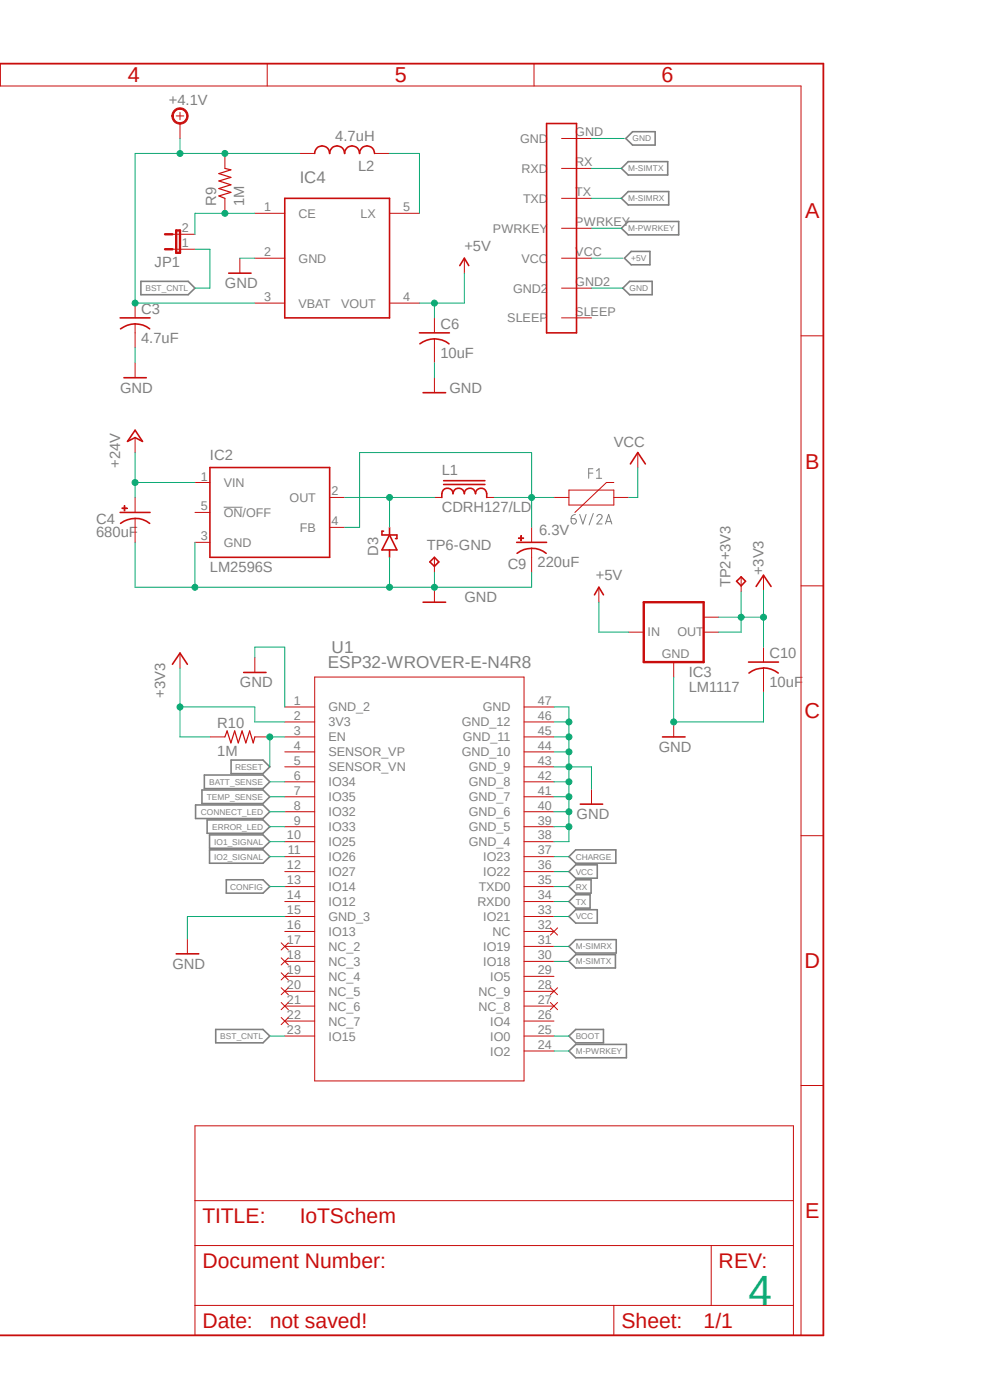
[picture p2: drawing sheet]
<svg xmlns="http://www.w3.org/2000/svg" width="210mm" height="297mm" viewBox="0 0 210 297" stroke-linecap="round" stroke-linejoin="round" font-family="sans-serif">
<path d="M175.1 13.1l-175.2 135.5M-.1 148.5l175.2 135.5" fill="none" stroke="#fff" stroke-width=".21"/>
<path d="M125.8 99.4h-.9v2.1M126.5 99.9l.6-.5v2.1M47.5 107.6h3.9M121.2 110h.6a.56 .56 0 0 1 .5 .6 .56 .56 0 0 1-.6 .5 .56 .56 0 0 1-.5-.5zM122 109.1a.87 .87 0 0 0-.8 .9M123 109.1l.7 2.1 .6-2.1M124.9 100.4h.9M125.9 108.9l-.9 2.5M126.5 101.5h1.1M126.6 109.6a.54 .54 0 0 1 .8-.4 .54 .54 0 0 1 .2 .8l-1 1.2h1.1M128.4 111.2l.7-2.1 .7 2.1M128.6 110.7h1" fill="none" stroke="#808080" stroke-width=".21"/>
<g fill="none" stroke="#808080" stroke-width=".34">
<path d="M131.8 35.7l1.5-1.4h8.3v2.8h-8.3zM132.8 29.4l1.4-1.5h4.8v2.9h-4.8zM29.9 59.7h10l1.5 1.4-1.5 1.4h-10zM131.8 48.4l1.5-1.4h10.7v2.8h-10.7zM131.8 42.1l1.5-1.5h8.6v2.9h-8.6zM133.9 53.3h4v2.9h-4l-1.4-1.4zM132.1 61.1l1.5-1.4h4.7v2.8h-4.7zM41.5 170.8h14.3l1.4 1.4-1.4 1.5h-14.3zM42.8 167.6h13l1.4 1.4-1.4 1.5h-13zM43.3 164.4h12.5l1.4 1.5-1.4 1.4h-12.5zM43.9 173.9h11.9l1.4 1.5-1.4 1.4h-11.9zM44.4 177.1h11.4l1.4 1.5-1.4 1.4h-11.4z"/>
<path d="M49 161.2h6.8l1.4 1.5-1.4 1.4h-6.8zM44.4 180.3h11.4l1.4 1.4-1.4 1.4h-11.4zM48 186.6h7.8l1.4 1.5-1.4 1.4h-7.8zM120.7 188.1l1.4-1.5h3.3v2.9h-3.3zM120.7 191.3l1.4-1.5h3.1v2.9h-3.1zM120.7 181.7l1.4-1.4h8.5v2.8h-8.5zM120.7 184.9l1.4-1.4h4.6v2.8h-4.6zM120.7 194.4l1.4-1.4h4.6v2.8h-4.6zM45.8 218.4h10l1.4 1.4-1.4 1.4h-10zM120.7 219.8l1.4-1.4h5.9v2.8h-5.9zM120.7 200.8l1.4-1.5h8.6v2.9h-8.6zM122.1 202.5h8.5v2.9h-8.5l-1.4-1.4z"/>
<path d="M120.7 223l1.4-1.4h10.8v2.8h-10.8z"/>
</g>
<path d="M-.1 13.5h174.8v269.8h-174.8" fill="none" stroke="#c90d0c" stroke-width=".38"/>
<g fill="none" stroke="#c90d0c" stroke-width=".21">
<path d="M-.1 18.2h170v265.1M.1 13.5v4.7M56.7 13.5v4.7M113.3 13.5v4.7M119.1 35.7h6.4M119.1 29.4h6.4M119.1 42.1h6.4M119.1 48.4h6.4M119.1 54.8h6.4M119.1 61.1h6.4M119.1 67.4h6.4M169.9 71.2h4.8"/>
<path d="M28.7 110v1.9M41.4 102.4h3.1M41.4 108.7h3.1M41.4 115.1h3.1M69.9 105.5h3.2M69.9 111.9h3.2M54.1 139.5v3.2M92.2 124.6v3.2M169.9 124.3h4.8M60.4 150h6.4M60.4 153.2h6.4M60.4 156.3h6.4"/>
<path d="M60.4 159.5h6.4M66.8 143.6h44.4v85.7h-44.4zM111.2 150h6.3M111.2 153.2h6.3M111.2 156.3h6.3M111.2 159.5h6.3M60.4 162.7h6.4M60.4 165.9h6.4M60.4 169h6.4M60.4 172.2h6.4M60.4 175.4h6.4M60.4 178.6h6.4"/>
<path d="M111.2 162.7h6.3M111.2 165.9h6.3M111.2 169h6.3M111.2 172.2h6.3M111.2 175.4h6.3M111.2 178.6h6.3M169.9 177.3h4.8M60.4 181.7h6.4M60.4 184.9h6.4M60.4 188.1h6.4M60.4 191.3h6.4M60.4 194.4h6.4"/>
<path d="M60.4 197.6h6.4M111.2 181.7h6.3M111.2 184.9h6.3M111.2 188.1h6.3M111.2 191.3h6.3M111.2 194.4h6.3M111.2 197.6h6.3M116.8 196.8l1.5 1.6M118.3 196.8l-1.5 1.6M59.6 200l1.6 1.5M59.6 203.2l1.6 1.5M59.6 206.4l1.6 1.5"/>
<path d="M59.6 209.5l1.6 1.5M59.6 212.7l1.6 1.5M59.6 215.9l1.6 1.5M60.4 200.8h6.4M60.4 204h6.4M60.4 207.1h6.4M60.4 210.3h6.4M60.4 213.4h6.4M60.4 216.6h6.4M60.4 219.8h6.4M61.2 200l-1.6 1.5M61.2 203.2l-1.6 1.5"/>
<path d="M61.2 206.4l-1.6 1.5M61.2 209.5l-1.6 1.5M61.2 212.7l-1.6 1.5M61.2 215.9l-1.6 1.5M111.2 200.8h6.3M111.2 204h6.3M111.2 207.1h6.3M111.2 210.3h6.3M111.2 213.4h6.3M111.2 216.6h6.3M111.2 219.8h6.3M116.8 212.7l1.5 1.5"/>
<path d="M116.8 209.5l1.5 1.5M118.3 212.7l-1.5 1.5M118.3 209.5l-1.5 1.5M41.4 238.8h126.9v44.5h-126.9zM111.2 223h6.3M169.9 230.3h4.8M41.4 254.7h126.9M41.4 264.2h126.9M41.4 276.9h126.9M130.2 276.9v6.4M150.9 264.2v12.7"/>
</g>
<path d="M116 26.2h6.3v44.4h-6.3zM44.5 99.2h25.4v19h-25.4zM25.5 108.7h6.3M25.6 111a5 5 0 0 1 6.1 0M89.7 127.8h4.8M51.7 142.7h4.7" fill="none" stroke="#c90d0c" stroke-width=".34"/>
<path d="M25.9 107.7h1.1v.2h-1.1z" fill-rule="evenodd" fill="#c90d0c"/>
<path d="M25.9 107.7h1.1v.2h-1.1z" fill="none" stroke="#c90d0c" stroke-width=".21"/>
<path d="M26.3 107.3h.2v1.1h-.2z" fill-rule="evenodd" fill="#c90d0c"/>
<path d="M26.3 107.3h.2v1.1h-.2zM28.7 105.5v3.2M28.7 111.9v3.2M92.2 105.5h1.5M103.3 105.5h1.6M112.8 116.3v1.9" fill="none" stroke="#c90d0c" stroke-width=".21"/>
<path d="M81.4 112.7h-.4v.8h3.2v.8h-.3M82.6 113.5l1.6 3.2h-3.2zM82.6 111.9v1.6M82.6 116.7v1.5M93.7 105.5a1.53 1.53 0 0 1 1-1.9 1.17 1.17 0 0 1 1.4 1.1 1.21 1.21 0 0 1 1.2-1.1 1.21 1.21 0 0 1 1.2 1.1 1.19 1.19 0 0 1 1.2-1.1 1.19 1.19 0 0 1 1.2 1.1 1.19 1.19 0 0 1 1.2-1.1 1.19 1.19 0 0 1 1.2 1.1v.8M94.1 102.8h8.8M94.1 102h8.8M109.6 115.1h6.4M109.7 117.4a5 5 0 0 1 6.2 0" fill="none" stroke="#c90d0c" stroke-width=".34"/>
<path d="M110 114.1h1.1v.2h-1.1z" fill-rule="evenodd" fill="#c90d0c"/>
<path d="M110 114.1h1.1v.2h-1.1z" fill="none" stroke="#c90d0c" stroke-width=".21"/>
<path d="M110.4 113.6h.2v1.1h-.2z" fill-rule="evenodd" fill="#c90d0c"/>
<g fill="none" stroke="#c90d0c" stroke-width=".21">
<path d="M37.4 24.6h1.6M38.2 23.8v1.6M63.6 32.6h3.2M79.5 32.6h3.1M54.1 45.3h6.3M54.1 54.8h6.3M82.6 45.3h6.4M28.7 64.3v3.1M28.7 68.7v5.1M28.7 77v3.1M54.1 64.3h6.3M82.6 64.3h6.4"/>
<path d="M92.2 67.4v3.2M92.2 71.9v5.1M92.2 80.1v3.2M92.2 118.2v3.2M110.4 113.6h.2v1.1h-.2zM112.8 111.9v3.2M112.8 118.2v3.2M117.5 105.5h3.2M120.7 104h9.5v3.1h-9.5zM130.2 102.4h-1.5l-6.7 6.3M130.2 105.5h3.2M127 124.6v3.2"/>
<path d="M133.4 134.1h3.2M149.3 134.1h3.1M149.3 130.9h3.1M157.2 122.4v3.2M162 137.3v3.2M44.5 156.3h3.2M54.1 156.3h3.1M142.9 140.5v3.1M162 141.7v5.1"/>
</g>
<path d="M136.6 127.8h12.7v12.7h-12.7z" fill="none" stroke="#c90d0c" stroke-width=".51"/>
<g fill="none" stroke="#c90d0c" stroke-width=".34">
<path d="M66.8 32.6a1.59 1.59 0 0 1 1.5-1.7 1.59 1.59 0 0 1 1.6 1.7 1.59 1.59 0 0 1 1.6-1.7 1.59 1.59 0 0 1 1.6 1.7 1.59 1.59 0 0 1 1.6-1.7 1.59 1.59 0 0 1 1.6 1.7 1.59 1.59 0 0 1 1.6-1.7 1.59 1.59 0 0 1 1.6 1.7M60.4 42.1h22.2v25.3h-22.2zM25.5 67.4h6.3M25.6 69.8a5 5 0 0 1 6.1 0M89 70.6h6.3M89.1 72.9a5 5 0 0 1 6.1 0M26.3 80.1h4.7M89.7 83.3h4.8M91.2 119.2l1-1 .9 1-.9 .9zM126.1 126.2l.9-1.6 1 1.6M156.3 123.3l.9-.9 1 .9-1 1zM158.8 140.5h6.3"/>
<path d="M158.9 142.8a4.9 4.9 0 0 1 6.2 0"/>
</g>
<path d="M47.7 156.3l.5-1.2 .8 2.5 .8-2.5 .7 2.5 .9-2.5 .8 2.5 .8-2.5 .7 2.5 .4-1.3" fill="none" stroke="#c90d0c" stroke-width=".25"/>
<path d="M37.2 23.2a1.74 1.74 0 0 1 2.6 .7 1.74 1.74 0 0 1-1.3 2.4 1.74 1.74 0 0 1-2.1-1.7h.3a1.43 1.43 0 0 1 2-1.3 1.43 1.43 0 0 1 .5 2.3 1.43 1.43 0 0 1-2.4-.5l-.1-.5h-.3l.1-.5z" fill-rule="evenodd" fill="#c90d0c"/>
<g fill="none" stroke="#c90d0c" stroke-width=".21">
<path d="M37.2 23.2a1.74 1.74 0 0 1 2.6 .7 1.74 1.74 0 0 1-1.3 2.4 1.74 1.74 0 0 1-2.1-1.7h.3a1.43 1.43 0 0 1 2-1.3 1.43 1.43 0 0 1 .5 2.3 1.43 1.43 0 0 1-2.4-.5l-.1-.5h-.3l.1-.5zM38.2 26.2v3.2M47.7 32.6v3.1M36.6 52.9h4.8M36.6 49.7h4.8M47.7 42.1v3.2M50.9 54.8v3.2M98.5 54.8v3.2M28.7 92.8v3.2M135.3 96v3.2M38.2 138.6v3.1M162 122v3.2"/>
<path d="M142.9 153.2v3.1M125.5 167.4v3.2M39.8 199.2v3.2"/>
</g>
<path d="M47.7 35.7l1.3 .3-2.6 .8 2.6 .8-2.6 .8 2.6 .8-2.6 .8 2.6 .8-2.6 .8 1.3 .5" fill="none" stroke="#c90d0c" stroke-width=".25"/>
<path d="M48.5 58h4.8M97.5 56.3l1-1.5 .9 1.5M28.7 91.3l1.5 2.3-1.5-.8-1.6 .8zM133.7 98.4l1.6-2.4 1.6 2.4M160.4 124.4l1.6-2.4 1.6 2.4M36.6 140.9l1.6-2.3 1.6 2.3M140.5 156.3h4.8M123.1 170.6h4.7M37.4 202.4h4.8" fill="none" stroke="#c90d0c" stroke-width=".34"/>
<path d="M35 52.9h1.6M35 49.7h1.6M37.4 48.9h.8v4.7h-.8z" fill="none" stroke="#c90d0c" stroke-width=".51"/>
<path d="M60.4 156.3h-3.2v6.4" fill="none" stroke="#0dab76" stroke-width=".21"/>
<circle cx="57.2" cy="156.3" r=".63" fill="#0dab76"/>
<g fill="none" stroke="#0dab76" stroke-width=".21">
<path d="M157.2 130.9h4.8M162 129.4v7.9M57.2 169h3.2M57.2 175.4h3.2M57.2 172.2h3.2M117.5 188.1h3.2M117.5 191.3h3.2M117.5 219.8h3.2"/>
<circle cx="57.2" cy="156.3" r=".63"/>
</g>
<circle cx="162" cy="130.9" r=".63" fill="#0dab76"/>
<g fill="none" stroke="#0dab76" stroke-width=".21">
<path d="M152.4 130.9h4.8M157.2 125.6v8.5h-4.8M162 125.2v5.7"/>
<circle cx="162" cy="130.9" r=".63"/>
</g>
<circle cx="157.2" cy="130.9" r=".63" fill="#0dab76"/>
<g fill="none" stroke="#0dab76" stroke-width=".21">
<path d="M38.2 141.7v14.6h6.3M38.2 150h15.9v3.2h6.3"/>
<circle cx="157.2" cy="130.9" r=".63"/>
</g>
<circle cx="38.2" cy="150" r=".63" fill="#0dab76"/>
<g fill="none" stroke="#0dab76" stroke-width=".21">
<path d="M89 64.3h3.2v3.1M127 127.8v6.3h6.4"/>
<circle cx="38.2" cy="150" r=".63"/>
</g>
<circle cx="92.2" cy="64.3" r=".63" fill="#0dab76"/>
<g fill="none" stroke="#0dab76" stroke-width=".21">
<path d="M125.5 35.7h6.3M98.5 58v6.3h-6.3M125.5 54.8h6.6M125.5 48.4h6.3M125.5 42.1h6.3M41.4 115.1v9.5h41.2v-6.4M57.2 165.9h3.2M57.2 178.6h3.2M57.2 181.7h3.2M117.5 204h3.2M117.5 200.8h3.2M117.5 223h3.2"/>
<circle cx="92.2" cy="64.3" r=".63"/>
</g>
<circle cx="41.4" cy="124.6" r=".63" fill="#0dab76"/>
<g fill="none" stroke="#0dab76" stroke-width=".21">
<path d="M28.7 115.1v9.5h12.7M82.6 124.6h9.6"/>
<circle cx="41.4" cy="124.6" r=".63"/>
</g>
<circle cx="82.6" cy="124.6" r=".63" fill="#0dab76"/>
<g fill="none" stroke="#0dab76" stroke-width=".21">
<path d="M92.2 121.4v3.2"/>
<circle cx="82.6" cy="124.6" r=".63"/>
</g>
<circle cx="92.2" cy="124.6" r=".63" fill="#0dab76"/>
<g fill="none" stroke="#0dab76" stroke-width=".21">
<path d="M50.9 54.8h3.2M28.7 73.8v3.2M92.2 77v3.1M112.8 121.4v3.2h-20.6M117.5 150h3.2v28.6h-3.2M117.5 175.4h3.2M60.4 194.4h-20.6v4.8"/>
<circle cx="92.2" cy="124.6" r=".63"/>
</g>
<circle cx="120.7" cy="175.4" r=".63" fill="#0dab76"/>
<g fill="none" stroke="#0dab76" stroke-width=".21">
<path d="M117.5 172.2h3.2"/>
<circle cx="120.7" cy="175.4" r=".63"/>
</g>
<circle cx="120.7" cy="172.2" r=".63" fill="#0dab76"/>
<g fill="none" stroke="#0dab76" stroke-width=".21">
<path d="M117.5 169h3.2"/>
<circle cx="120.7" cy="172.2" r=".63"/>
</g>
<circle cx="120.7" cy="169" r=".63" fill="#0dab76"/>
<g fill="none" stroke="#0dab76" stroke-width=".21">
<path d="M117.5 165.9h3.2"/>
<circle cx="120.7" cy="169" r=".63"/>
</g>
<circle cx="120.7" cy="165.9" r=".63" fill="#0dab76"/>
<g fill="none" stroke="#0dab76" stroke-width=".21">
<path d="M117.5 162.7h3.2"/>
<circle cx="120.7" cy="165.9" r=".63"/>
</g>
<circle cx="120.7" cy="162.7" r=".63" fill="#0dab76"/>
<g fill="none" stroke="#0dab76" stroke-width=".21">
<path d="M117.5 159.5h3.2"/>
<circle cx="120.7" cy="162.7" r=".63"/>
</g>
<circle cx="120.7" cy="159.5" r=".63" fill="#0dab76"/>
<g fill="none" stroke="#0dab76" stroke-width=".21">
<path d="M117.5 156.3h3.2"/>
<circle cx="120.7" cy="159.5" r=".63"/>
</g>
<circle cx="120.7" cy="156.3" r=".63" fill="#0dab76"/>
<g fill="none" stroke="#0dab76" stroke-width=".21">
<path d="M117.5 153.2h3.2"/>
<circle cx="120.7" cy="156.3" r=".63"/>
</g>
<circle cx="120.7" cy="153.2" r=".63" fill="#0dab76"/>
<g fill="none" stroke="#0dab76" stroke-width=".21">
<path d="M125.5 29.4h7M125.5 61.1h6.6M54.1 139.5v-2.2h6.3v12.7M142.9 143.6v9.6h19.1v-6.4M120.7 162.7h4.8v4.7"/>
<circle cx="120.7" cy="153.2" r=".63"/>
</g>
<circle cx="142.9" cy="153.2" r=".63" fill="#0dab76"/>
<g fill="none" stroke="#0dab76" stroke-width=".21">
<path d="M73.1 105.5h19.1M82.6 105.5v6.4"/>
<circle cx="142.9" cy="153.2" r=".63"/>
</g>
<circle cx="82.6" cy="105.5" r=".63" fill="#0dab76"/>
<g fill="none" stroke="#0dab76" stroke-width=".21">
<path d="M104.9 105.5h12.6M112.8 105.5v6.4"/>
<circle cx="82.6" cy="105.5" r=".63"/>
</g>
<circle cx="112.8" cy="105.5" r=".63" fill="#0dab76"/>
<g fill="none" stroke="#0dab76" stroke-width=".21">
<path d="M82.6 32.6h6.4v12.7M41.4 52.9h3.1v8.2h-3.1M28.7 64.3h25.4M112.8 105.5v-9.5h-36.5v15.9h-3.2M57.2 188.1h3.2M117.5 181.7h3.2M57.2 219.8h3.2"/>
<circle cx="112.8" cy="105.5" r=".63"/>
</g>
<circle cx="28.7" cy="64.3" r=".63" fill="#0dab76"/>
<g fill="none" stroke="#0dab76" stroke-width=".21">
<path d="M63.6 32.6h-34.9v31.7"/>
<circle cx="28.7" cy="64.3" r=".63"/>
</g>
<circle cx="47.7" cy="32.6" r=".63" fill="#0dab76"/>
<g fill="none" stroke="#0dab76" stroke-width=".21">
<path d="M38.2 29.4v3.2"/>
<circle cx="47.7" cy="32.6" r=".63"/>
</g>
<circle cx="38.2" cy="32.6" r=".63" fill="#0dab76"/>
<g fill="none" stroke="#0dab76" stroke-width=".21">
<path d="M28.7 96v9.5M28.7 102.4h12.7"/>
<circle cx="38.2" cy="32.6" r=".63"/>
</g>
<circle cx="28.7" cy="102.4" r=".63" fill="#0dab76"/>
<g fill="none" stroke="#0dab76" stroke-width=".21">
<path d="M41.4 45.3h12.7M135.3 99.2v6.3h-1.9M117.5 184.9h3.2M117.5 194.4h3.2"/>
<circle cx="28.7" cy="102.4" r=".63"/>
</g>
<circle cx="47.7" cy="45.3" r=".63" fill="#0dab76"/>
<g fill="none" stroke="#0dab76" stroke-width=".21">
<path d="M41.4 45.3v4.4"/>
<circle cx="47.7" cy="45.3" r=".63"/>
</g>
<text font-size="9" fill="#0dab76" x="158.8" y="276.9">4</text>
<g font-size="4.6" fill="#c90d0c">
<text x="27.1" y="17.5">4</text>
<text x="83.7" y="17.5">5</text>
<text x="140.3" y="17.5">6</text>
<text x="170.8" y="46.4">A</text>
<text x="170.8" y="99.4">B</text>
<text x="170.6" y="152.4">C</text>
<text x="170.6" y="205.4">D</text>
<text x="170.8" y="258.4">E</text>
</g>
<g font-size="4.5" fill="#c90d0c">
<text x="42.9" y="259.5">TITLE:</text>
<text x="63.6" y="259.5">IoTSchem</text>
<text x="42.9" y="269">Document Number:</text>
<text x="152.4" y="269">REV:</text>
<text x="42.9" y="281.7">Date:</text>
<text x="57.2" y="281.7">not saved!</text>
<text x="131.8" y="281.7">Sheet:</text>
<text x="149.3" y="281.7">1/1</text>
</g>
<g font-size="3.6" fill="#808080">
<text x="63.6" y="38.9">IC4</text>
<text x="69.6" y="141.8">ESP32-WROVER-E-N4R8</text>
<text x="70.4" y="138.6">U1</text>
</g>
<g font-size="3.1" fill="#808080">
<text x="35.8" y="22.2">+4.1V</text>
<text x="71.1" y="30">4.7uH</text>
<text x="76" y="36.3">L2</text>
<text x="45.8" y="43.6" transform="rotate(-90 45.8 43.6)">R9</text>
<text x="51.8" y="43.6" transform="rotate(-90 51.8 43.6)">1M</text>
<text x="98.5" y="53.2">+5V</text>
<text x="32.8" y="56.6">JP1</text>
<text x="47.7" y="61.1">GND</text>
<text x="29.9" y="66.7">C3</text>
<text x="93.4" y="69.9">C6</text>
<text x="29.9" y="72.7">4.7uF</text>
<text x="93.4" y="75.9">10uF</text>
<text x="25.5" y="83.3">GND</text>
<text x="95.3" y="83.3">GND</text>
<text x="130.2" y="94.7">VCC</text>
<text x="25.5" y="99.2" transform="rotate(-90 25.5 99.2)">+24V</text>
<text x="44.5" y="97.6">IC2</text>
<text x="93.7" y="100.8">L1</text>
<text x="20.4" y="114">680uF</text>
<text x="20.4" y="111.1">C4</text>
<text x="93.7" y="108.7">CDRH127/LD</text>
<text x="114.3" y="113.5">6.3V</text>
<text x="80.2" y="117.9" transform="rotate(-90 80.2 117.9)">D3</text>
<text x="90.6" y="116.7">TP6-GND</text>
<text x="44.5" y="121.4">LM2596S</text>
<text x="107.7" y="120.6">C9</text>
<text x="114" y="120.3">220uF</text>
<text x="126.4" y="123">+5V</text>
<text x="155" y="124.6" transform="rotate(-90 155 124.6)">TP2+3V3</text>
<text x="162" y="122" transform="rotate(-90 162 122)">+3V3</text>
<text x="98.5" y="127.8">GND</text>
<text x="146.1" y="143.6">IC3</text>
<text x="163.2" y="139.7">C10</text>
<text x="35" y="148.1" transform="rotate(-90 35 148.1)">+3V3</text>
<text x="50.9" y="145.8">GND</text>
<text x="146.1" y="146.8">LM1117</text>
<text x="163.2" y="145.7">10uF</text>
<text x="46.1" y="154.5">R10</text>
<text x="46.1" y="160.4">1M</text>
<text x="139.7" y="159.5">GND</text>
<text x="122.3" y="173.8">GND</text>
<text x="36.6" y="205.5">GND</text>
</g>
<g font-size="2.7" fill="#808080">
<text x="122" y="28.9">GND</text>
<text x="110.3" y="30.3">GND</text>
<text x="122" y="35.3">RX</text>
<text x="110.7" y="36.7">RXD</text>
<text x="122" y="41.6">TX</text>
<text x="56" y="44.8">1</text>
<text x="63.3" y="46.2">CE</text>
<text x="76.5" y="46.2">LX</text>
<text x="85.6" y="44.8">5</text>
<text x="111" y="43">TXD</text>
<text x="122" y="48">PWRKEY</text>
<text x="38.6" y="52.4">1</text>
<text x="38.6" y="49.2">2</text>
<text x="104.6" y="49.4">PWRKEY</text>
<text x="56" y="54.3">2</text>
<text x="63.3" y="55.7">GND</text>
<text x="110.6" y="55.7">VCC</text>
<text x="122" y="54.3">VCC</text>
<text x="56" y="63.8">3</text>
<text x="63.3" y="65.2">VBAT</text>
<text x="72.3" y="65.2">VOUT</text>
<text x="85.6" y="63.8">4</text>
<text x="108.8" y="62.1">GND2</text>
<text x="122" y="60.7">GND2</text>
<text x="107.6" y="68.4">SLEEP</text>
<text x="122" y="67">SLEEP</text>
<text x="42.6" y="101.9">1</text>
<text x="47.5" y="103.3">VIN</text>
<text x="61.4" y="106.5">OUT</text>
<text x="70.4" y="105.1">2</text>
<text x="42.6" y="108.3">5</text>
<text x="47.5" y="109.7">ON/OFF</text>
<text x="63.6" y="112.9">FB</text>
<text x="70.4" y="111.5">4</text>
<text x="42.6" y="114.6">3</text>
<text x="47.5" y="116">GND</text>
<text x="137.4" y="134.9">IN</text>
<text x="143.7" y="134.9">OUT</text>
<text x="140.4" y="139.5">GND</text>
<text x="62.4" y="149.5">1</text>
<text x="114.1" y="149.5">47</text>
<text x="62.4" y="152.7">2</text>
<text x="62.4" y="155.9">3</text>
<text x="69.7" y="150.9">GND_2</text>
<text x="69.7" y="154.1">3V3</text>
<text x="98" y="154.1">GND_12</text>
<text x="102.4" y="150.9">GND</text>
<text x="114.1" y="155.9">45</text>
<text x="114.1" y="152.7">46</text>
<text x="62.4" y="159">4</text>
<text x="69.7" y="157.3">EN</text>
<text x="69.7" y="160.4">SENSOR_VP</text>
<text x="98" y="160.4">GND_10</text>
<text x="98.2" y="157.3">GND_11</text>
<text x="114.1" y="159">44</text>
<text x="62.4" y="162.2">5</text>
<text x="62.4" y="165.4">6</text>
<text x="69.7" y="163.6">SENSOR_VN</text>
<text x="69.7" y="166.8">IO34</text>
<text x="99.4" y="166.8">GND_8</text>
<text x="99.4" y="163.6">GND_9</text>
<text x="114.1" y="165.4">42</text>
<text x="114.1" y="162.2">43</text>
<text x="62.4" y="168.6">7</text>
<text x="62.4" y="171.7">8</text>
<text x="69.7" y="170">IO35</text>
<text x="69.7" y="173.1">IO32</text>
<text x="99.4" y="173.1">GND_6</text>
<text x="99.4" y="170">GND_7</text>
<text x="114.1" y="171.7">40</text>
<text x="114.1" y="168.6">41</text>
<text x="60.9" y="178.1">10</text>
<text x="62.4" y="174.9">9</text>
<text x="69.7" y="176.3">IO33</text>
<text x="69.7" y="179.5">IO25</text>
<text x="99.4" y="179.5">GND_4</text>
<text x="99.4" y="176.3">GND_5</text>
<text x="114.1" y="178.1">38</text>
<text x="114.1" y="174.9">39</text>
<text x="60.9" y="184.4">12</text>
<text x="61.1" y="181.3">11</text>
<text x="69.7" y="182.7">IO26</text>
<text x="69.7" y="185.8">IO27</text>
<text x="102.5" y="185.8">IO22</text>
<text x="102.5" y="182.7">IO23</text>
<text x="114.1" y="184.4">36</text>
<text x="114.1" y="181.3">37</text>
<text x="60.9" y="187.6">13</text>
<text x="60.9" y="190.8">14</text>
<text x="69.7" y="189">IO14</text>
<text x="101.6" y="189">TXD0</text>
<text x="114.1" y="190.8">34</text>
<text x="114.1" y="187.6">35</text>
<text x="60.9" y="194">15</text>
<text x="60.9" y="197.1">16</text>
<text x="69.7" y="192.2">IO12</text>
<text x="69.7" y="195.4">GND_3</text>
<text x="101.3" y="192.2">RXD0</text>
<text x="102.5" y="195.4">IO21</text>
<text x="114.1" y="197.1">32</text>
<text x="114.1" y="194">33</text>
<text x="60.9" y="200.3">17</text>
<text x="60.9" y="203.5">18</text>
<text x="69.7" y="198.5">IO13</text>
<text x="69.7" y="201.7">NC_2</text>
<text x="102.5" y="201.7">IO19</text>
<text x="104.5" y="198.5">NC</text>
<text x="114.1" y="203.5">30</text>
<text x="114.1" y="200.3">31</text>
<text x="60.9" y="206.7">19</text>
<text x="60.9" y="209.8">20</text>
<text x="69.7" y="204.9">NC_3</text>
<text x="69.7" y="208.1">NC_4</text>
<text x="102.5" y="204.9">IO18</text>
<text x="104" y="208.1">IO5</text>
<text x="114.1" y="209.8">28</text>
<text x="114.1" y="206.7">29</text>
<text x="60.9" y="213">21</text>
<text x="69.7" y="211.2">NC_5</text>
<text x="69.7" y="214.4">NC_6</text>
<text x="101.5" y="214.4">NC_8</text>
<text x="101.5" y="211.2">NC_9</text>
<text x="114.1" y="213">27</text>
<text x="60.9" y="216.2">22</text>
<text x="60.9" y="219.4">23</text>
<text x="69.7" y="217.6">NC_7</text>
<text x="69.7" y="220.8">IO15</text>
<text x="104" y="220.8">IO0</text>
<text x="104" y="217.6">IO4</text>
<text x="114.1" y="219.4">25</text>
<text x="114.1" y="216.2">26</text>
<text x="104" y="223.9">IO2</text>
<text x="114.1" y="222.5">24</text>
</g>
<g font-size="1.8" fill="#808080">
<text x="134.2" y="30">GND</text>
<text x="133.3" y="36.4">M-SIMTX</text>
<text x="133.3" y="42.7">M-SIMRX</text>
<text x="133.3" y="49.1">M-PWRKEY</text>
<text x="133.9" y="55.4">+5V</text>
<text x="30.9" y="61.8">BST_CNTL</text>
<text x="133.6" y="61.8">GND</text>
<text x="44.4" y="166.5">BATT_SENSE</text>
<text x="49.9" y="163.3">RESET</text>
<text x="42.6" y="172.8">CONNECT_LED</text>
<text x="43.9" y="169.7">TEMP_SENSE</text>
<text x="45" y="176">ERROR_LED</text>
<text x="45.4" y="179.2">IO1_SIGNAL</text>
<text x="45.4" y="182.4">IO2_SIGNAL</text>
<text x="122.1" y="182.4">CHARGE</text>
<text x="122.1" y="185.5">VCC</text>
<text x="48.9" y="188.7">CONFIG</text>
<text x="122.1" y="188.7">RX</text>
<text x="122.1" y="191.9">TX</text>
<text x="122.1" y="195.1">VCC</text>
<text x="122.1" y="201.4">M-SIMRX</text>
<text x="122.1" y="204.6">M-SIMTX</text>
<text x="46.7" y="220.4">BST_CNTL</text>
<text x="122.1" y="220.4">BOOT</text>
<text x="122.1" y="223.6">M-PWRKEY</text>
</g>
</svg>
